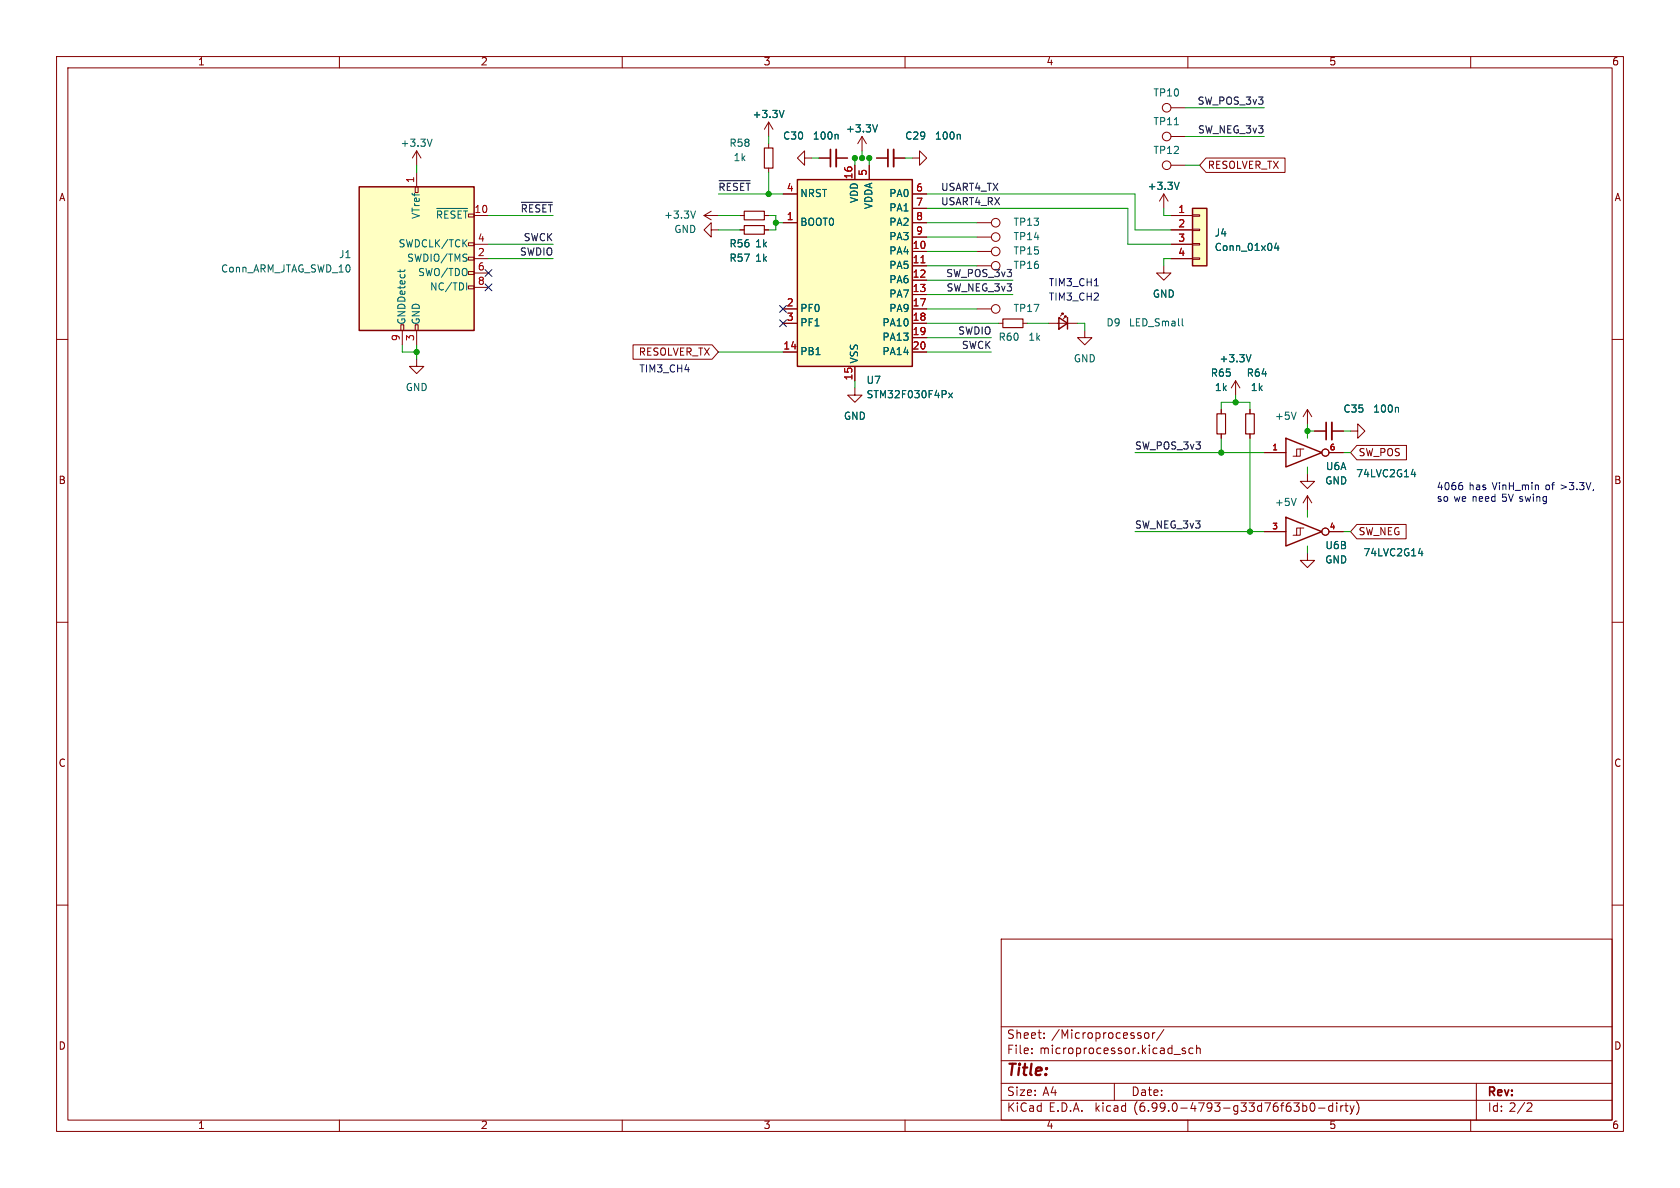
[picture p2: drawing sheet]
<svg xmlns="http://www.w3.org/2000/svg" width="297mm" height="210mm" viewBox="0 0 297 210" stroke-linecap="round" stroke-linejoin="round" font-family="sans-serif">
<g fill="none" stroke="#840000" stroke-width=".18">
<path d="M10 10h277v190h-277zM12 12h273v186h-273zM60 10v2M110 10v2M160 10v2M207 19.1h2.5M210 10v2M260 10v2M73.4 33h.5v1h-.5zM73.7 26.7v2.5M73.7 30.5v2.5M73.7 26.7l-.8 1.2"/>
<path d="M73.7 26.7l.7 1.2M124.5 38.1l1.2 .8M124.5 38.1h2.5M125.7 37.3l-1.2 .8M130.8 38.1h.8M135.1 38.1h.8M135.9 21.6v2.5M135.9 25.4v.8M135.9 29.7v.8M135.9 21.6l-.8 1.3M135.9 21.6l.8 1.3M138.4 39.4h2.6"/>
<path d="M138.4 34.3h2.6M142.2 27.9v-1.2l-1.2 1.2 1.2 1.3v-1.3h1.3M144.8 27.9h2M147.8 27.9h2.1M152.4 24.1l-.8 1.3M152.4 24.1v2.6M152.4 24.1l.8 1.3M153.7 29.2v2.6M154.9 27.9h2.1M158 27.9h2M161.3 27.9h1.3v-1.2l1.2 1.2-1.2 1.3v-1.3M161.3 39.4h2.5"/>
<path d="M161.3 34.3h2.5M161.3 36.8h2.5M172.7 39.4h2.6M205.7 34.3l-.7 1.3M205.7 34.3v2.5M205.7 34.3l.8 1.3M207 38.1h3.8M207 24.1h2.5M207 29.2h2.5M210.8 38h1.3v.2h-1.3zM213.2 27.9h14v2.6h-14l-1.1-1.3zM10 60h2"/>
<path d="M70.9 57.4h.5v1h-.5zM71.1 58.4v2.6M73.4 57.4h.5v1h-.5zM73.7 58.4v2.6M82.8 42.9h1v.5h-1zM82.8 48h1v.5h-1zM82.8 45.5h1v.5h-1zM82.8 50.5h1v.6h-1zM83.8 45.7h2.6M83.8 43.2h2.6M83.8 48.3h2.6M83.8 50.8h2.6"/>
<path d="M125.7 40.6v-1.2l-1.2 1.2 1.2 1.3v-1.3h1.3M130.8 40.6h.8M135.1 40.6h.8M138.4 54.6h2.6M138.4 57.2h2.6M161.3 47h2.5M161.3 41.9h2.5M172.7 47h2.6M172.7 54.6h2.6M172.7 41.9h2.6M172.7 44.5h2.6M176.5 57.2h.8"/>
<path d="M180.8 57.2h.8M185.4 57.2h5.1M188 55.6v-.2h-.3h.3l-.5 .5M188.5 56.1v-.2h-.3h.3l-.5 .5M191.8 58.4v1.3h1.2l-1.2 1.3-1.3-1.3h1.3M205.7 47v1.3h1.3l-1.3 1.2-1.2-1.2h1.2M207 45.7h3.8M207 43.2h3.8M207 40.6h3.8M210.8 45.6h1.3v.2h-1.3zM210.8 43.1h1.3v.2h-1.3zM210.8 40.5h1.3v.3h-1.3z"/>
<path d="M285 60h2M73.7 63.5v1.3h1.2l-1.2 1.2-1.3-1.2h1.3M111.9 61h14l1.1 1.2-1.1 1.3h-14zM151.1 68.6v1.3h1.3l-1.3 1.2-1.2-1.2h1.2M215.9 72.4v.8M215.9 76.7v.8M218.4 67.3l-.7 1.3M218.4 67.3v2.6M218.4 67.3l.8 1.3M221 72.4v.8M221 76.7v.8M229.9 79.4v1.2h-.7"/>
<path d="M230.5 79.4h-1.3v1.2h-.6M231.1 72.4v2.5M231.1 72.4l-.7 1.3M231.1 72.4l.8 1.3M232.4 76.2h2M235.5 76.2h2M238.8 76.2h1.2v-1.3l1.3 1.3-1.3 1.3v-1.3M239.9 78.7h8.7v2.6h-8.7l-1.1-1.3zM223.5 94h3.8M223.5 80h3.8M229.9 93.3v1.3h-.7M230.5 93.3h-1.3v1.3h-.6"/>
<path d="M231.1 83.8v1.3h1.3l-1.3 1.3-1.2-1.3h1.2M231.1 97.8v1.3h1.3l-1.3 1.2-1.2-1.2h1.2M231.1 87.6l-.7 1.3M231.1 87.6v2.6M231.1 87.6l.8 1.3M234.9 94h2.6M234.9 80h2.6M239.9 92.7h8.7v2.6h-8.7l-1.1-1.3zM10 110h2M285 110h2M10 160h2M285 160h2"/>
<path d="M177 166h108v32h-108zM60 198v2M110 198v2M160 198v2M177 194.5h108M177 191.5h108M177 187.5h108M177 181.5h108M185.8 193.2h1M186.5 192.7v1M197 191.5v3M201.7 182.6h-.4l-.2 .2 .1 .2 .5 .1v.4h-.6"/>
<path d="M202.4 182.7l.2-.1 .4 .1 .1 .6-.1 .2-.4 .1-.2-.2zM203.8 182.6v1M204.2 182.6h-.3l-.1 .2M205.8 182l-1.3 1.9M207.5 186.4h1.2M209.5 185.3h-.3l-.2 .2v.2l.5 .1v.4h-.5M210 198v2M210.9 185.3h-.4l-.3 .2v.5l.1 .2h.6M211.5 185.4l.3-.1h.3l.1 1M211.5 184.8v1.5M227.5 195.6l.5-.1 .2 .3-.1 .6h-.6M228.1 195a.53 .53 0 0 0-.6 .3"/>
<path d="M228.7 195h1l-.5 .5 .4 .2v.6l-.2 .2h-.4l-.3-.2M230.3 195.5h.4l.3 .2v.5l-.1 .2h-.6M230.3 195v1.5M231.8 195h.2a.81 .81 0 0 1 .5 .6 .81 .81 0 0 1-.3 .8l-.1 .1a.81 .81 0 0 1-.6-.7 .81 .81 0 0 1 .3-.8zM233.1 195.9h1.1M235.6 195.5h-.4l-.3 .2v.5l.1 .2h.6M235.6 195v1.5M236.3 195v.1M236.3 195.5v1M237 195.5v1M237.5 195.5h-.3l-.2 .2M237.7 195.5h.6"/>
<path d="M238 195v1.2l.3 .3M238.7 195.5l.3 1M239 196.5l-.1 .3-.2 .2M239.4 195.5l-.4 1M239.8 194.7a1.72 1.72 0 0 1 0 2.3M260 198v2M261 191.5v6.5M269.5 194.9l-1.2 1.9M270 195.1l.5-.1 .3 .1v.3l-.9 1.1h.9"/>
<circle cx="206.2" cy="19" r=".76"/>
<circle cx="176" cy="39.4" r=".76"/>
<circle cx="206.2" cy="29.2" r=".76"/>
<circle cx="206.2" cy="24.1" r=".76"/>
<circle cx="176" cy="47" r=".76"/>
<circle cx="176" cy="54.6" r=".76"/>
<circle cx="176" cy="44.4" r=".76"/>
<circle cx="176" cy="41.9" r=".76"/>
<circle cx="234.3" cy="94" r=".63"/>
<circle cx="234.3" cy="80" r=".63"/>
</g>
<path d="M131.6 39.9h3.5v1.5h-3.5zM131.6 37.3h3.5v1.6h-3.5zM135.1 26.2h1.6v3.5h-1.6zM177.3 56.4h3.5v1.5h-3.5zM215.1 73.2h1.6v3.5h-1.6zM220.2 73.2h1.5v3.5h-1.5z" fill="none" stroke="#840000" stroke-width=".2"/>
<g fill="#ffffc2" stroke="#ffffc2" stroke-width=".18">
<path d="M63.5 33h20.3v25.4h-20.3z"/>
<path d="M141 31.8h20.3v33h-20.3z"/>
<path d="M210.8 36.8h2.6v10.2h-2.6z"/>
</g>
<path d="M63.5 33h20.3v25.4h-20.3zM141 31.8h20.3v33h-20.3zM210.8 36.8h2.6v10.2h-2.6zM187.2 56.1l1.5 1.1-1.5 1zM188.7 56.1v2.1M227.3 77.5l6.4 2.5-6.4 2.6zM227.3 91.4l6.4 2.6-6.4 2.5z" fill="none" stroke="#840000" stroke-width=".25"/>
<path d="M77.2 36.8h5.5M70.7 47.7v.5M71.6 47.7v.1M76.3 51.3v-1.3l.8 1.3M225.3 43.9h.8M225.9 43.4v.9M167.7 69.5l.7 .8M168.4 69.5l-.7 .8" fill="none" stroke="#006464" stroke-width=".18"/>
<path d="M147.8 26.4v3.1M158 26.4v3.1M235.5 74.7v3" fill="none" stroke="#840000" stroke-width=".33"/>
<path d="M146.8 26.4v3.1M157 26.4v3.1M234.4 74.7v3" fill="none" stroke="#840000" stroke-width=".3"/>
<path d="M92.2 35.8h5.5M127.1 31.9h5.5" fill="none" stroke="#0f0f0f" stroke-width=".18"/>
<path d="M271.7 87.8v.8M271.7 87.9l.2-.1h.3v.8M273.4 87.8h-.4l-.2 .2 .1 .6h.5M273.4 87.8v1l-.3 .2h-.3M277.4 85.3h.8l-.4 .5 .4 .1v.5l-.2 .2-.5-.1M278.8 86.4v.2M279.2 85.3h.8l-.4 .5 .4 .1v.5l-.2 .2-.6-.2M280.4 85.3l.4 1.3 .4-1.3M281.7 86.5l-.1 .2" fill="none" stroke="#0000c2" stroke-width=".18"/>
<g fill="none" stroke="#009600" stroke-width=".18">
<path d="M209.5 19.1h14M73.7 29.2v1.3M86.4 38.1h11.4M127 38.1h3.8M127 34.3h11.4M135.9 38.1h1.3v2.5h-1.3M135.9 24.1v1.3M135.9 30.5v3.8M137.2 39.4h1.2M143.5 27.9h1.3M151.1 27.9v1.3M152.4 26.7v1.2"/>
<path d="M153.7 27.9v1.3M160 27.9h1.3M163.8 36.8h35.6v6.4h7.6M163.8 39.4h8.9M163.8 34.3h36.9v6.3h6.3M205.7 36.8v1.3h1.3M209.5 29.2h2.6M209.5 24.1h14M86.4 43.2h11.4M86.4 45.7h11.4M127 40.6h3.8M163.8 44.5h8.9"/>
<path d="M163.8 41.9h8.9M163.8 57.2h12.7M163.8 52.1h15.3M163.8 49.5h15.3M163.8 47h8.9M163.8 59.7h11.5M163.8 54.6h8.9M181.6 57.2h3.8M190.5 57.2h1.3v1.2M207 45.7h-1.3v1.3M71.1 61v1.2h2.6M73.7 61v2.5"/>
<path d="M127 62.2h11.4M151.1 67.3v1.3M163.8 62.2h11.5M215.9 72.4v-1.3h5.1v1.3M215.9 77.5v2.5M218.4 69.9v1.2M221 77.5v16.5M231.1 74.9v2.6M231.1 76.2h1.3M237.5 76.2h1.3M200.7 94h22.8M200.7 80h22.8"/>
<path d="M231.1 82.6v1.2M231.1 90.2v1.2M231.1 96.5v1.3M237.5 94h1.3M237.5 80h1.3"/>
</g>
<path d="M85.8 47.7l1.2 1.2M85.8 50.2l1.2 1.2M87 47.7l-1.2 1.2M87 50.2l-1.2 1.2M137.8 54l1.2 1.2M137.8 56.5l1.2 1.3M139 54l-1.2 1.2M139 56.5l-1.2 1.3" fill="none" stroke="#000084" stroke-width=".18"/>
<g fill="#009600" stroke="#009600" stroke-width=".18">
<circle cx="137.2" cy="39.4" r=".46"/>
<circle cx="73.7" cy="62.2" r=".46"/>
<circle cx="135.9" cy="34.3" r=".46"/>
<circle cx="231.1" cy="76.2" r=".46"/>
<circle cx="215.9" cy="80" r=".46"/>
<circle cx="221" cy="94" r=".46"/>
<circle cx="218.4" cy="71.1" r=".46"/>
<circle cx="153.7" cy="27.9" r=".46"/>
<circle cx="151.1" cy="27.9" r=".46"/>
<circle cx="152.4" cy="27.9" r=".46"/>
</g>
<text font-size="2.8" fill="#840000" x="178" y="190.3">Title:</text>
<g font-size="2.1" fill="#840000">
<text x="178" y="183.8">Sheet: /Microprocessor/</text>
<text x="178" y="186.5">File: microprocessor.kicad_sch</text>
<text x="178" y="196.7">KiCad E.D.A. kicad (6.99.0-4793-g33d76f63b0-dirty)</text>
<text x="178" y="193.9">Size: A4</text>
<text x="200" y="193.9">Date:</text>
<text x="263" y="193.9">Rev:</text>
<text x="263" y="196.7">Id: 2/2</text>
</g>
<g font-size="1.8" fill="#840000">
<text x="35" y="11.6">1</text>
<text x="85" y="11.6">2</text>
<text x="135" y="11.6">3</text>
<text x="185" y="11.6">4</text>
<text x="235" y="11.6">5</text>
<text x="285" y="11.6">6</text>
<text x="213.5" y="29.9">RESOLVER_TX</text>
<text x="10.3" y="35.6">A</text>
<text x="285.3" y="35.6">A</text>
<text x="112.6" y="63">RESOLVER_TX</text>
<text x="240.2" y="80.7">SW_POS</text>
<text x="10.3" y="85.7">B</text>
<text x="285.3" y="85.7">B</text>
<text x="240.2" y="94.7">SW_NEG</text>
<text x="10.3" y="135.6">C</text>
<text x="285.3" y="135.6">C</text>
<text x="10.3" y="185.7">D</text>
<text x="285.3" y="185.7">D</text>
<text x="35" y="199.7">1</text>
<text x="85" y="199.7">2</text>
<text x="135" y="199.7">3</text>
<text x="185" y="199.7">4</text>
<text x="235" y="199.7">5</text>
<text x="285" y="199.7">6</text>
</g>
<g font-size="1.8" fill="#006464">
<text x="204.1" y="17.1">TP10</text>
<text x="133.6" y="21">+3.3V</text>
<text x="150.1" y="23.5">+3.3V</text>
<text x="204.1" y="22.2">TP11</text>
<text x="71.3" y="26">+3.3V</text>
<text x="129.2" y="26">R58</text>
<text x="129.8" y="28.6">1k</text>
<text x="138.7" y="24.8">C30</text>
<text x="144.1" y="24.8">100n</text>
<text x="160.3" y="24.8">C29</text>
<text x="165.7" y="24.8">100n</text>
<text x="204.1" y="27.3">TP12</text>
<text x="141.5" y="34.9">NRST</text>
<text x="151.8" y="36" transform="rotate(-90 151.8 36)">VDD</text>
<text x="157.3" y="34.9">PA0</text>
<text x="203.4" y="33.7">+3.3V</text>
<text x="74.3" y="38.6" transform="rotate(-90 74.3 38.6)">VTref</text>
<text x="75.5" y="38.7">~{RESET}</text>
<text x="117.9" y="38.7">+3.3V</text>
<text x="119.2" y="41.3">GND</text>
<text x="141.5" y="40">BOOT0</text>
<text x="154.3" y="37.3" transform="rotate(-90 154.3 37.3)">VDDA</text>
<text x="157.3" y="37.5">PA1</text>
<text x="157.3" y="40">PA2</text>
<text x="179.4" y="40">TP13</text>
<text x="214.8" y="41.9">J4</text>
<text x="60" y="45.7">J1</text>
<text x="70.9" y="43.8">SWDCLK/TCK</text>
<text x="72.6" y="46.4">SWDIO/TMS</text>
<text x="129.2" y="46.4">R57</text>
<text x="129.2" y="43.8">R56</text>
<text x="133.6" y="46.4">1k</text>
<text x="133.6" y="43.8">1k</text>
<text x="157.3" y="45.1">PA4</text>
<text x="157.3" y="47.6">PA5</text>
<text x="157.3" y="42.5">PA3</text>
<text x="179.4" y="42.5">TP14</text>
<text x="179.4" y="47.6">TP16</text>
<text x="179.4" y="45.1">TP15</text>
<text x="215.3" y="44.5">Conn_01x04</text>
<text x="39" y="48.3">Conn_ARM_JTAG_SWD_10</text>
<text x="74.4" y="48.9">SWO/TDO</text>
<text x="76.9" y="51.4">NC/TDI</text>
<text x="157.3" y="50.2">PA6</text>
<text x="157.3" y="52.7">PA7</text>
<text x="203.8" y="52.7">GND</text>
<text x="71.8" y="57.4" transform="rotate(-90 71.8 57.4)">GNDDetect</text>
<text x="74.3" y="57.4" transform="rotate(-90 74.3 57.4)">GND</text>
<text x="141.5" y="55.2">PF0</text>
<text x="141.5" y="57.8">PF1</text>
<text x="156.4" y="57.8">PA10</text>
<text x="157.3" y="55.2">PA9</text>
<text x="179.4" y="55.2">TP17</text>
<text x="195.7" y="57.8">D9</text>
<text x="199.8" y="57.8">LED_Small</text>
<text x="141.5" y="62.9">PB1</text>
<text x="151.8" y="64.3" transform="rotate(-90 151.8 64.3)">VSS</text>
<text x="156.4" y="60.3">PA13</text>
<text x="156.4" y="62.9">PA14</text>
<text x="176.8" y="60.3">R60</text>
<text x="181.9" y="60.3">1k</text>
<text x="189.8" y="64.1">GND</text>
<text x="216.1" y="64.1">+3.3V</text>
<text x="71.7" y="69.2">GND</text>
<text x="153.3" y="67.9">U7</text>
<text x="153.9" y="70.5">STM32F030F4Px</text>
<text x="214.3" y="66.7">R65</text>
<text x="214.9" y="69.2">1k</text>
<text x="220.6" y="66.7">R64</text>
<text x="221.3" y="69.2">1k</text>
<text x="149.2" y="74.3">GND</text>
<text x="225.7" y="74.3">+5V</text>
<text x="237.7" y="73">C35</text>
<text x="243.1" y="73">100n</text>
<text x="234.5" y="83.2">U6A</text>
<text x="225.7" y="89.5">+5V</text>
<text x="234.3" y="85.7">GND</text>
<text x="240.2" y="84.5">74LVC2G14</text>
<text x="234.3" y="99.7">GND</text>
<text x="234.5" y="97.2">U6B</text>
<text x="241.5" y="98.4">74LVC2G14</text>
</g>
<g font-size="1.8" fill="#0f0f0f">
<text x="211.9" y="23.8">SW_NEG_3v3</text>
<text x="212" y="18.7">SW_POS_3v3</text>
<text x="127" y="33.9">~{RESET}</text>
<text x="166.4" y="33.9">USART4_TX</text>
<text x="90.5" y="37.8">~{RESET}</text>
<text x="166.4" y="36.5">USART4_RX</text>
<text x="91.8" y="45.4">SWDIO</text>
<text x="92.4" y="42.8">SWCK</text>
<text x="167.5" y="51.7">SW_NEG_3v3</text>
<text x="167.6" y="49.2">SW_POS_3v3</text>
<text x="169.3" y="59.3">SWDIO</text>
<text x="169.9" y="61.9">SWCK</text>
<text x="200.7" y="79.7">SW_POS_3v3</text>
<text x="200.7" y="93.6">SW_NEG_3v3</text>
</g>
<g font-size="1.8" fill="#a90000">
<text x="73.4" y="32.2" transform="rotate(-90 73.4 32.2)">1</text>
<text x="139.2" y="34">4</text>
<text x="150.9" y="31.5" transform="rotate(-90 150.9 31.5)">16</text>
<text x="153.4" y="31" transform="rotate(-90 153.4 31)">5</text>
<text x="162.1" y="34">6</text>
<text x="84.1" y="37.8">10</text>
<text x="139.2" y="39.1">1</text>
<text x="162.1" y="36.6">7</text>
<text x="162.1" y="39.1">8</text>
<text x="162.1" y="41.7">9</text>
<text x="208.4" y="37.8">1</text>
<text x="208.4" y="40.4">2</text>
<text x="84.6" y="45.5">2</text>
<text x="84.6" y="42.9">4</text>
<text x="161.6" y="44.2">10</text>
<text x="161.6" y="46.7">11</text>
<text x="208.4" y="42.9">3</text>
<text x="208.4" y="45.5">4</text>
<text x="84.6" y="48">6</text>
<text x="84.6" y="50.5">8</text>
<text x="161.6" y="49.3">12</text>
<text x="161.6" y="51.8">13</text>
<text x="139.2" y="54.4">2</text>
<text x="139.2" y="56.9">3</text>
<text x="161.6" y="54.4">17</text>
<text x="161.6" y="56.9">18</text>
<text x="161.6" y="59.4">19</text>
<text x="70.9" y="60.2" transform="rotate(-90 70.9 60.2)">9</text>
<text x="73.4" y="60.2" transform="rotate(-90 73.4 60.2)">3</text>
<text x="138.7" y="62">14</text>
<text x="161.6" y="62">20</text>
<text x="150.9" y="67" transform="rotate(-90 150.9 67)">15</text>
</g>
<g font-size="1.8" fill="#0000c2">
<text x="185.4" y="50.8">TIM3_CH1</text>
<text x="185.4" y="53.3">TIM3_CH2</text>
<text x="113" y="66">TIM3_CH4</text>
<text x="254" y="86.8">4066 has VinH_min of &gt;3.3V,</text>
<text x="254" y="88.9">so we need 5V swing</text>
</g>
<g font-size="1.4" fill="#a90000">
<text x="225" y="79.8">1</text>
<text x="235.2" y="79.8">6</text>
<text x="225" y="93.7">3</text>
<text x="235.2" y="93.7">4</text>
</g>
</svg>
